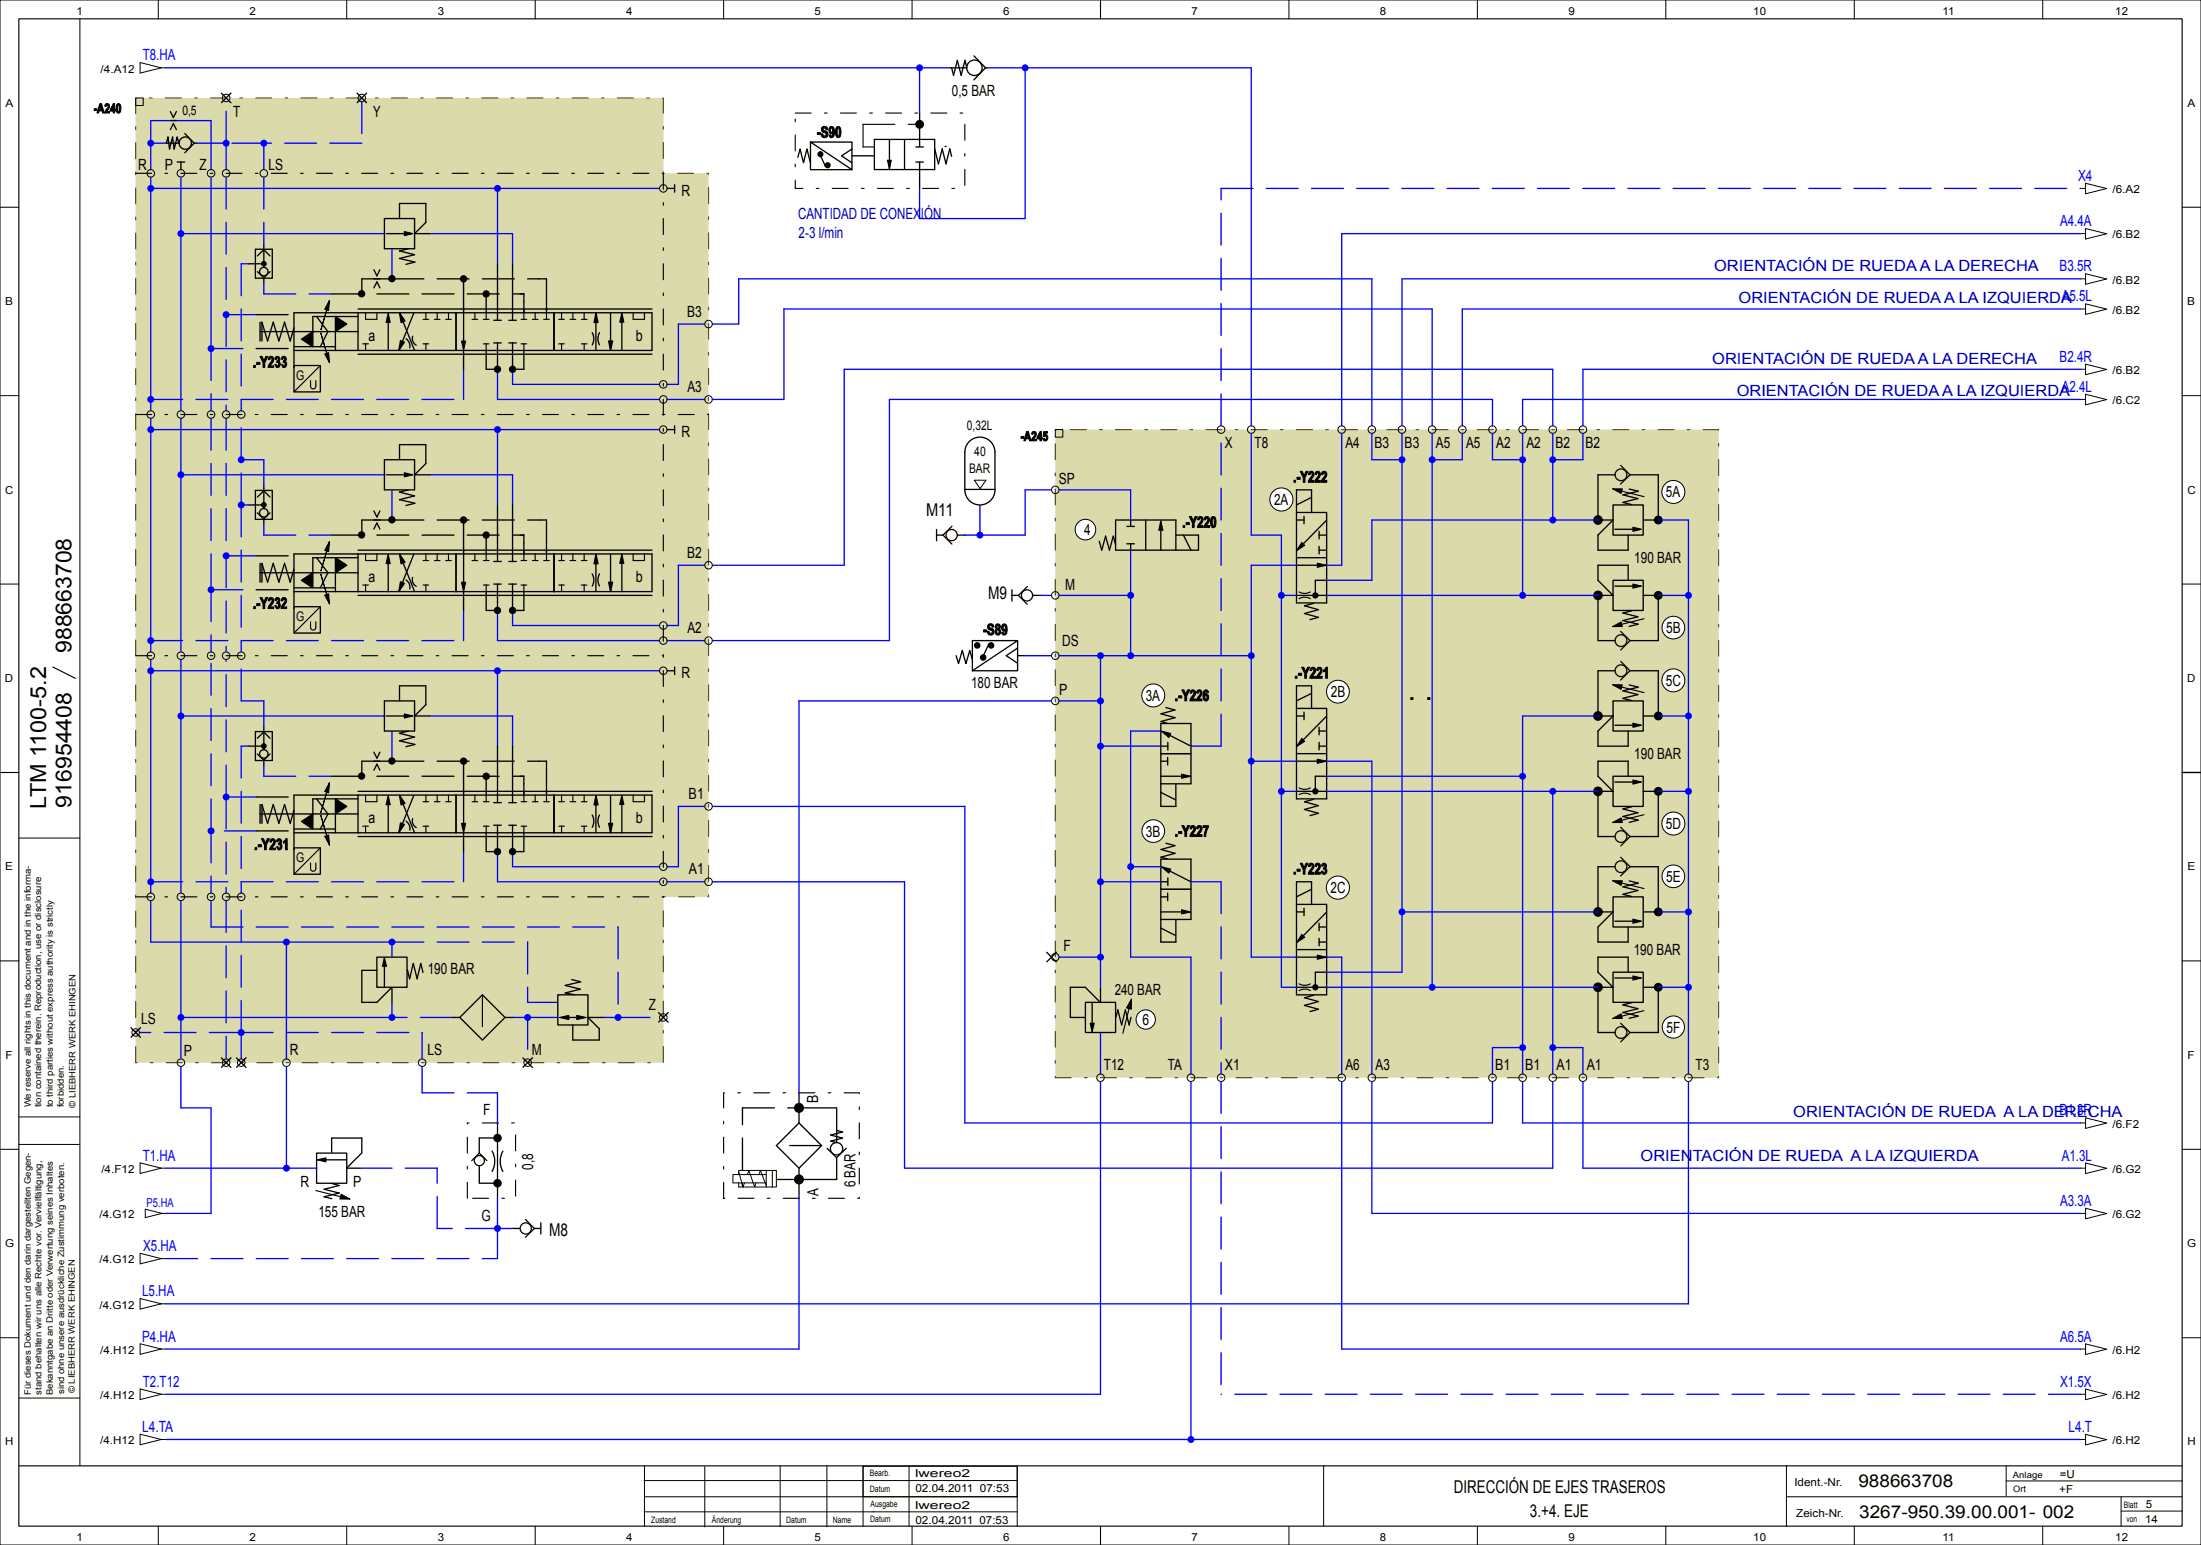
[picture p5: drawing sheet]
<svg xmlns="http://www.w3.org/2000/svg" width="584mm" height="410mm" viewBox="0 0 584 410" stroke-linecap="round" stroke-linejoin="round" font-family="sans-serif">
<path d="M292 0v5M5 5h574v400h-574zM14 177l6 3M0 205h5M579 205h5M5 389h574M292 405v5" fill="none" stroke="#000" stroke-width=".3"/>
<g fill="none" stroke="#000" stroke-width=".27">
<path d="M0 0h584v410h-584zM42 0v5M92 0v5M142 0v5M192 0v5M242 0v5M342 0v5M392 0v5M442 0v5M492 0v5M542 0v5M21.2 5v384"/>
<path d="M0 55h5M579 55h5M0 105h5M579 105h5M0 155h5M579 155h5M5 222.4h16.2M0 255h5M579 255h5M5 296.4h16.2M0 305h5M5 303.7h16.2"/>
<path d="M579 305h5M0 355h5M579 355h5M5 371h16.2M170.9 392.9h99M171 397.2h98.9M171 389v16M187 389.2v16M207 389v16.1M219.4 389v16.2M229 389.1h40.9v8.1h-40.9zM229 389v16"/>
<path d="M241.2 389v16M269.9 389.2v15.8M351.2 388.9v16M474 397.2h104.9M474 389v16M532.3 389v8M532.3 393h46.7M562.8 397.2v7.8M42 405v5M92 405v5M142 405v5M170.9 401.2h99"/>
<path d="M192 405v5M242 405v5M342 405v5M392 405v5M442 405v5M492 405v5M542 405v5M562.8 401h16.2"/>
</g>
<g fill="#dadaaa" stroke="#6d4800" stroke-width=".3" stroke-dasharray="4.2 3.5 .7 3.5">
<path d="M280 114h176v172h-176z" fill-rule="evenodd"/>
<path d="M36 26h140v20h12v192h-12v44h-140z" fill-rule="evenodd"/>
</g>
<path d="M36 46h140M176 46v192M36 110h152M36 174h140M36 238h140" fill="none" stroke="#000" stroke-width=".3" stroke-dasharray="4.2 3.5 .7 3.5"/>
<g fill="#fff" stroke="#000" stroke-width=".27">
<circle cx="355" cy="235.5" r="3.1"/>
<circle cx="444" cy="272.5" r="2.94"/>
<circle cx="444" cy="232.5" r="3"/>
<circle cx="288" cy="140.5" r="2.73"/>
<circle cx="306" cy="184.5" r="3"/>
<circle cx="340" cy="132.5" r="3.1"/>
<circle cx="444" cy="130.5" r="3"/>
<circle cx="444" cy="166.5" r="3"/>
<circle cx="444" cy="180.5" r="3"/>
<circle cx="444" cy="218.5" r="3"/>
<circle cx="355" cy="183.5" r="3"/>
<circle cx="306" cy="220.5" r="3"/>
<circle cx="304" cy="270.5" r="2.56"/>
</g>
<g fill="#00f">
<circle cx="132" cy="326" r=".93"/>
<circle cx="448" cy="190" r=".93"/>
<circle cx="448" cy="158" r=".93"/>
<circle cx="448" cy="210" r=".93"/>
<circle cx="448" cy="262" r=".93"/>
<circle cx="448" cy="242" r=".93"/>
<circle cx="404" cy="122" r=".93"/>
<circle cx="404" cy="158" r=".93"/>
<circle cx="412" cy="122" r=".93"/>
<circle cx="412" cy="138" r=".93"/>
<circle cx="404" cy="278" r=".93"/>
<circle cx="404" cy="206" r=".93"/>
<circle cx="380" cy="122" r=".93"/>
<circle cx="380" cy="262" r=".93"/>
<circle cx="372" cy="242" r=".93"/>
<circle cx="372" cy="122" r=".93"/>
<circle cx="412" cy="278" r=".93"/>
<circle cx="412" cy="210" r=".93"/>
<circle cx="292" cy="254" r=".93"/>
<circle cx="292" cy="186" r=".93"/>
<circle cx="292" cy="174" r=".93"/>
<circle cx="340" cy="210" r=".93"/>
<circle cx="300" cy="158" r=".93"/>
<circle cx="300" cy="230" r=".93"/>
<circle cx="292" cy="234" r=".93"/>
<circle cx="332" cy="202" r=".93"/>
<circle cx="260" cy="142" r=".93"/>
<circle cx="316" cy="382" r=".93"/>
<circle cx="244" cy="18" r=".93"/>
<circle cx="272" cy="18" r=".93"/>
<circle cx="292" cy="198" r=".93"/>
<circle cx="332" cy="174" r=".93"/>
<circle cx="300" cy="174" r=".93"/>
<circle cx="340" cy="158" r=".93"/>
<circle cx="48" cy="62" r=".93"/>
<circle cx="56" cy="92.5" r=".93"/>
<circle cx="60" cy="83.5" r=".93"/>
<circle cx="56" cy="220.5" r=".93"/>
<circle cx="56" cy="156.5" r=".93"/>
<circle cx="60" cy="211.5" r=".93"/>
<circle cx="60" cy="147.5" r=".93"/>
<circle cx="40" cy="234" r=".93"/>
<circle cx="40" cy="178" r=".93"/>
<circle cx="132" cy="178" r=".93"/>
<circle cx="40" cy="106" r=".93"/>
<circle cx="132" cy="50" r=".93"/>
<circle cx="40" cy="50" r=".93"/>
<circle cx="64" cy="274" r=".93"/>
<circle cx="48" cy="270" r=".93"/>
<circle cx="104" cy="270" r=".93"/>
<circle cx="76" cy="250" r=".93"/>
<circle cx="104" cy="250" r=".93"/>
<circle cx="48" cy="190" r=".93"/>
<circle cx="48" cy="126" r=".93"/>
<circle cx="164" cy="270" r=".93"/>
<circle cx="70" cy="38" r=".93"/>
<circle cx="60" cy="38" r=".93"/>
<circle cx="40" cy="38" r=".93"/>
<circle cx="140" cy="270" r=".93"/>
<circle cx="132" cy="114" r=".93"/>
<circle cx="40" cy="114" r=".93"/>
<circle cx="40" cy="170" r=".93"/>
<circle cx="64" cy="134" r=".93"/>
<circle cx="64" cy="122" r=".93"/>
<circle cx="76" cy="310" r=".93"/>
</g>
<g fill="none" stroke="#000" stroke-width=".27">
<path d="M37.2 16.6l5.6 1.4-5.6 1.4zM42.6 18h1.4M36 26h2v2h-2zM552 50h1.4M553.4 48.6l5.6 1.4-5.6 1.4zM552 62h1.4M552 74h1.4M553.4 60.6l5.6 1.4-5.6 1.4zM553.4 72.6l5.6 1.4-5.6 1.4zM552 82h1.4M552 98h1.4M553.4 80.6l5.6 1.4-5.6 1.4z"/>
<path d="M553.4 96.6l5.6 1.4-5.6 1.4zM280 114h2v2h-2zM552 106h1.4M553.4 104.6l5.6 1.4-5.6 1.4zM258.5 127.4h3.1l-1.5 2.3zM552 298h1.4M553.4 296.6l5.6 1.4-5.6 1.4zM37.2 308.6l5.6 1.4-5.6 1.4zM42.6 310h1.4M196 311.7v-1.1h10v4.4h-10v-1.1M196 311l1.2 4-.4-1.1M197.5 313.9l-.3 1.1"/>
<path d="M198.3 311.7l.4-1.1 1.5 4.4 .4-1.1M201.4 311.7l.4-1.1 1.5 4M203.3 311.7h-8.8v2.2h8.8M203.3 310.6v4.4M204.9 310.6v4.4M552 310h1.4M553.4 308.6l5.6 1.4-5.6 1.4zM37.2 332.6l5.6 1.4-5.6 1.4zM38.5 320.9l4.5 1.1-4.5 1.1zM42.6 334h1.4M42.9 322h1.1M552 322h1.4"/>
<path d="M553.4 320.6l5.6 1.4-5.6 1.4zM37.2 344.6l5.6 1.4-5.6 1.4zM37.2 356.6l5.6 1.4-5.6 1.4zM42.6 358h1.4M42.6 346h1.4M552 358h1.4M553.4 356.6l5.6 1.4-5.6 1.4zM37.2 368.6l5.6 1.4-5.6 1.4zM42.6 370h1.4M552 370h1.4M553.4 368.6l5.6 1.4-5.6 1.4zM37.2 380.6l5.6 1.4-5.6 1.4z"/>
<path d="M42.6 382h1.4M552 382h1.4M553.4 380.6l5.6 1.4-5.6 1.4z"/>
<circle cx="60" cy="26" r="1"/>
<circle cx="96" cy="26" r="1"/>
<circle cx="40" cy="46" r="1"/>
<circle cx="48" cy="46" r="1"/>
<circle cx="56" cy="46" r="1"/>
<circle cx="60" cy="46" r="1"/>
<circle cx="70" cy="46" r="1"/>
<circle cx="176" cy="50" r="1"/>
<circle cx="188" cy="86" r="1"/>
<circle cx="40" cy="110" r="1"/>
<circle cx="48" cy="110" r="1"/>
<circle cx="56" cy="110" r="1"/>
<circle cx="60" cy="110" r="1"/>
<circle cx="64" cy="110" r="1"/>
<circle cx="176" cy="102" r="1"/>
<circle cx="176" cy="106" r="1"/>
<circle cx="176" cy="114" r="1"/>
<circle cx="188" cy="106" r="1"/>
<circle cx="324" cy="114" r="1"/>
<circle cx="332" cy="114" r="1"/>
<circle cx="356" cy="114" r="1"/>
<circle cx="364" cy="114" r="1"/>
<circle cx="372" cy="114" r="1"/>
<circle cx="380" cy="114" r="1"/>
<circle cx="388" cy="114" r="1"/>
<circle cx="396" cy="114" r="1"/>
<circle cx="404" cy="114" r="1"/>
<circle cx="412" cy="114" r="1"/>
<circle cx="420" cy="114" r="1"/>
<circle cx="280" cy="130" r="1"/>
<circle cx="188" cy="150" r="1"/>
<circle cx="280" cy="158" r="1"/>
<circle cx="40" cy="174" r="1"/>
<circle cx="48" cy="174" r="1"/>
<circle cx="56" cy="174" r="1"/>
<circle cx="60" cy="174" r="1"/>
<circle cx="64" cy="174" r="1"/>
<circle cx="176" cy="166" r="1"/>
<circle cx="176" cy="170" r="1"/>
<circle cx="176" cy="178" r="1"/>
<circle cx="188" cy="170" r="1"/>
<circle cx="280" cy="174" r="1"/>
<circle cx="280" cy="186" r="1"/>
<circle cx="188" cy="214" r="1"/>
<circle cx="40" cy="238" r="1"/>
<circle cx="48" cy="238" r="1"/>
<circle cx="56" cy="238" r="1"/>
<circle cx="60" cy="238" r="1"/>
<circle cx="64" cy="238" r="1"/>
<circle cx="176" cy="230" r="1"/>
<circle cx="176" cy="234" r="1"/>
<circle cx="188" cy="234" r="1"/>
<circle cx="280" cy="254" r="1"/>
<circle cx="36" cy="274" r="1"/>
<circle cx="176" cy="270" r="1"/>
<circle cx="48" cy="282" r="1"/>
<circle cx="60" cy="282" r="1"/>
<circle cx="64" cy="282" r="1"/>
<circle cx="76" cy="282" r="1"/>
<circle cx="112" cy="282" r="1"/>
<circle cx="140" cy="282" r="1"/>
<circle cx="292" cy="286" r="1"/>
<circle cx="316" cy="286" r="1"/>
<circle cx="324" cy="286" r="1"/>
<circle cx="356" cy="286" r="1"/>
<circle cx="364" cy="286" r="1"/>
<circle cx="396" cy="286" r="1"/>
<circle cx="404" cy="286" r="1"/>
<circle cx="412" cy="286" r="1"/>
<circle cx="420" cy="286" r="1"/>
<circle cx="448" cy="286" r="1"/>
</g>
<g fill="none" stroke="#000" stroke-width=".35">
<path d="M252 18h4.5l-.5-2-1 4-1-4-1 4-.5-2M258.4 14.8l3.1 3.2M261.5 18h.5M261.5 18l-3.1 3.2M44 38h3.5M44.2 38l.4-1.7 .4 3.3 .8-3.3 .4 3.3 .8-3.3 .4 1.7M45.2 34.4l.8-1.6 .8 1.6M45.2 29.6l.8 1.6 .8-1.6M45.2 32h1.6M49 35.4l2.5 2.6-2.5 2.5M51.5 38h.5M58.7 24.7l2.6 2.6"/>
<path d="M61.3 24.7l-2.5 2.5M94.7 24.7l2.6 2.6M97.3 24.7l-2.5 2.5M215.1 37.7v7.3h11v-7.3h-11l11 7.3M226.1 39.5l-2.8 1.9 2.8 1.8M232 37h16v8h-16zM236 37v8M240 37v8M243 39h2M244 30v9M248 39.5l1 4 1-4 1 4 1-4 .5 2M47 43h2"/>
<path d="M48 43v2M102 58h8v8h-8zM177 50h2M179 49v2M211.7 41.7l.6-2.2 .9 3.7 .9-3.7 .9 3.7M217.5 40.9l1.6 3.3M226 41.3h5.9M243 43h2M244 43v7M66 70h4.2M67.8 66.1h4.4v7.7h-4.4zM68.3 72.1l1.7 1.6"/>
<path d="M70 66.3l-1.7 1.6M70 66.3l1.6 1.6M70 65v1M70 74v1M70 66.2v4.7M71.6 72.1l-1.6 1.6M99.2 74h1.6M99.2 71.6l.8 1.6 .8-1.6M99.2 76.4l.8-1.6 .8 1.6M102.5 62h6.8M108.4 66l-2.4 .6 4 1-4 1 4.1 .9M110 62h4"/>
<path d="M110.1 69.6l-2.4 .5M132 70v15M136 70v15M138 78h1v2M143 74h2M69 85.5v5M69 88h26M78 97h7v7h-7zM78 93h95v-10h-95v14.5M78 87l-1 3.5-1.5-5-1.5 5-1.5-5-1.5 5-1.5-5v5M78 92h11M84 84l3 4-2 4"/>
<path d="M89 88v5M95 83v10M95 84h-12v4M95 82h78M95 94h78M103 85v8M106 83.1l4 9.9M107.7 89.9l.9 1.1 .1 1.3M109.5 89.2a1.96 1.96 0 0 0 .9 2.4M109.8 83.1l-3.9 9.8M121 83v10M123 82v8.7"/>
<path d="M123 93v5M131 85h2M131 91h2M132 91v7h-3v-5M135 85h2M135 91h2M136 91v7h3v-5M139 82v1M145 82v1M147 83v10M157.1 88.3l.5 1.6-.5 1.6M158.1 83.1v9.8"/>
<path d="M159.1 88.3l-.5 1.6 .5 1.6M162 83.1v9.9M165 85.3v7.7M177 114h2M179 113v2M257.2 117.2a4 4 0 0 1 4.3-.9 4 4 0 0 1 2.5 3.7v10a4 4 0 0 1-4 4 4 4 0 0 1-4-4v-10a4 4 0 0 1 1.2-2.8zM66 134h4.2M67.8 130.1h4.4v7.7h-4.4zM68.3 136.1l1.7 1.6 1.6-1.6M70 130.3l-1.7 1.6M70 130.3l1.6 1.6M70 129v1"/>
<path d="M70 138v1M70 130.2v4.7M99.2 138h1.6M99.2 135.6l.8 1.6 .8-1.6M102 122h8v8h-8zM102.5 126h6.8M108.4 130l-2.4 .6 4 1-4 1 4.1 .9M110 126h4M110.1 133.6l-2.4 .5M132 134v15M136 134v15M143 138h2"/>
<path d="M256 129.9h8M296 138v8h22v-4h-6M296.1 138h15.9v8M299 139.7h2M300 138v1.7M304 138v8M308 138.4v7.6M344 138h2M344 136h8v24h-8v-30h4v6M346 137v2M347.9 132.1l-3.9 1.9M352 138l-7.8 8"/>
<path d="M428 134h8v8h-8zM428.5 126h-4.5v12h4M430.6 133.3l2.4 .6M432.3 129.8l2.4 .6-4.1 .9 4 1-4 1M432.5 126h7.5v12h-4M69 152h26M69 149.5v5M78 157h95v-10h-95v14.5M78 151l-1 3.5-1.5-5-1.5 5-1.5-5-1.5 5-1.5-5v5M78 156h11M84 148l3 4-2 4M89 152v5"/>
<path d="M95 158h78M95 146h78M95 148h-12v4M95 147v10M99.2 140.4l.8-1.6 .8 1.6M103 149v8M106 147.1l4 9.9M107.7 153.9l.9 1.1 .1 1.3M109.5 153.2a1.96 1.96 0 0 0 .9 2.4M109.8 147.1l-3.9 9.8M121 147v10M123 146v8.7"/>
<path d="M123 157v5M131 149h2M131 155h2M132 155v7h-3v-5M135 149h2M135 155h2M136 155v7h3v-5M138 142h1v2M139 146v1M145 146v1M147 147v10M157.1 152.3l.5 1.6-.5 1.6"/>
<path d="M158.1 147.1v9.8M159.1 152.3l-.5 1.6 .5 1.6M162 147.1v9.9M165 149.3v7.7M248.5 140.5v3M248.6 142h1.7M254 142h2M268.5 156.5v3M268.5 158h1.8M274 158h2M291.7 143.6l.6 2.4 1.1-3.7 1 3.7 1-3.7 .6 2.2M299 144.3h2"/>
<path d="M300 144.3v1.7M314 142l2 4M344 158h8M344 148h8M344 150h7.8M350 142h2M350 146h2M350 141v2M350 145v2M352 154h-3v4M428 154h8v8h-8zM428 158h-4v12h4.5"/>
<path d="M428.5 155.5h6.8M428.5 140.5h6.8M436 158h4v12h-7.5M78 161h7v7h-7zM177 178h2M179 177v2M253.7 174l.6 2.1 1-3.5 1 3.5 1-3.5 .7 2.3M262.4 170.9l-1.7 3.6M270 170l-12 8h12v-8h-12v8M270 174h2M270 172l-3 2 3 2M346.1 160.8l3.7 1-3.7 1 3.7 1-2.2 .6"/>
<path d="M348.5 160.1l-2.3 .7M428.5 178h-4.5v12h4M430.6 162.7l4 1-4 1 4.1 .9-2.4 .6M432.5 178h7.5v12h-4M433 162.1l-2.4 .6M66 198h4.2M67.8 194.1h4.4v7.7h-4.4zM68.3 195.9l1.7-1.6 1.6 1.6M70 193v1M70 194.2v4.7M99.2 199.6l.8 1.6 .8-1.6M102 186h8v8h-8z"/>
<path d="M102.5 190h6.8M106 194.6l4 1-4 1 4.1 .9-2.4 .6M108.4 194l-2.4 .6M110 190h4M132 198v15M136 198v15M308 200h8M308.2 198h1.7M308.3 194.1l7.7 3.9M309.4 187.8l2.3 .6M309.9 197v2M311.8 188.4l-3.8 1 3.8 1-3.8 1.1 1.7 .4"/>
<path d="M344 200h8M344 190h2M344 188h8v24h-8v-30h4v6M346 189v2M347.9 184.1l-3.9 1.9M350 198h2M350 193v2M350 197v2M350 194h2M352 190l-7.8 8M428 186h8v8h-8zM428.5 192.5h6.8"/>
<path d="M430.6 185.3l2.4 .6M432.3 181.8l2.4 .6-4.1 .9 4 1-4 1M68.3 200.1l1.7 1.6 1.6-1.6M69 213.5v5M69 216h26M70 202v1M78 215l-1 3.5-1.5-5-1.5 5-1.5-5-1.5 5-1.5-5v5M78 220h11M84 212l3 4-2 4M89 216v5M95 210h78M95 212h-12v4"/>
<path d="M95 211v10M99.2 202h1.6M99.2 204.4l.8-1.6 .8 1.6M103 213v8M106 211.1l4 9.9M107.7 217.9l.9 1.1 .1 1.3M109.5 217.2a1.96 1.96 0 0 0 .9 2.4M109.8 211.1l-3.9 9.8M121 211v10M123 210v8.7M131 213h2M131 219h2"/>
<path d="M132 219v7h-3v-5M135 213h2M135 219h2M136 219v7h3v-5M138 206h1v2M139 210v1M143 202h2M145 210v1M147 211v10M157.1 216.3l.5 1.6-.5 1.6M158.1 211.1v9.8M159.1 216.3l-.5 1.6 .5 1.6"/>
<path d="M162 211.1v9.9M165 213.3v7.7M308 208h8v-16h-8v22h4v-6M308 206h7.8M308 210.3l3.9 1.9M308.1 202h1.7M309.8 201v2M344 202h7.8M344 210h8M346.1 212.8l3.7 1-3.7 1 3.7 1-2.2 .6M348.5 212.1l-2.3 .7M352 206h-3v4"/>
<path d="M428 206h8v8h-8zM428 210h-4v12h4.5M428.5 207.5h6.8M430.6 214.7l4 1-4 1 4.1 .9-2.4 .6M433 214.1l-2.4 .6M436 210h4v12h-7.5M78 225h7v7h-7zM78 221h95v-10h-95v14.5M95 222h78M123 221v5M308 236h8M308.1 238h1.7"/>
<path d="M308.2 234h1.7M308.3 230.1l7.7 3.9M309.4 223.8l2.3 .6M309.8 237v2M309.9 233v2M311.8 224.4l-3.8 1 3.8 1-3.8 1.1 1.7 .4M344 240h8v24h-8v-30h4v6M347.9 236.1l-3.9 1.9M428 238h8v8h-8zM428.5 230h-4.5v12h4M430.6 237.3l2.4 .6M432.3 233.8l2.4 .6-4.1 .9 4 1-4 1"/>
<path d="M432.5 230h7.5v12h-4M100 254h8v8h-8zM102 254.3v7.6M108.1 257.4l.6 2.3M109.6 255.7l-.9 4M109.7 255.8l1 4 .9-4.1 .6 2.4M151.7 259.9l2.4 .6-4.1 1 4 1-4 1 2.5 .5M277.7 252.7l2.6 2.6M280.3 252.7l-2.5 2.5M308 244h8v-16h-8v22h4v-6M308 242h7.8M308 246.3l3.9 1.9"/>
<path d="M344 242h2M344 252h8M344 254h7.8M346 241v2M350 250h2M350 245v2M350 249v2M350 246h2M352 242l-7.8 8M352 258h-3v4M428 258h8v8h-8zM428.5 259.5h6.8"/>
<path d="M428.5 244.5h6.8M34.7 272.7l2.6 2.6M37.3 272.7l-2.5 2.5M104 262.1v3.9M120 270h2M128 264l6 6-6 6-6-6zM134 270h2M148 264h8v8h-8zM149 270h5.7M156 270h4M174.7 268.7l2.6 2.6M177.3 268.7l-2.5 2.5"/>
<path d="M288 266h8v8h-8zM289.8 266.1v7.6M292 262.1v3.9M300.1 269.9l-.5 2.1-1-4-1 4-1-4-.5 2M344 262h8M348.5 264.1l-2.4 .7 3.7 1-3.7 1 3.7 1-2.2 .6M428 262h-4v12h4.5M430.6 266.7l4 1-4 1 4.1 .9-2.4 .6M433 266.1l-2.4 .6M436 262h4v12h-7.5M58.7 280.7l2.6 2.6M61.3 280.7l-2.5 2.5"/>
<path d="M62.7 280.7l2.6 2.6M65.3 280.7l-2.5 2.5M132 298v20M138.7 280.7l2.6 2.6M141.3 280.7l-2.5 2.5M212 290v8M212 294h10M222 300l1.6 .4-3.2 .8 3.2 .8M222 294.1v8.9M84 306h8v8h-8zM84.3 307.8h7.6M88 314l2 .6-4 1 4 1-4 1 2.1 .5"/>
<path d="M92 310h3.9M127.2 302v4.1M127.2 309.3v4.6M127.2 314h4.8M127.2 302h4.8M130.6 305.5a5.4 5.4 0 0 1 0 5.4M133.4 305.5a5.4 5.4 0 0 0 0 5.4M206 304l6-6 6 6-6 6zM212 310v8M222 307.3v5.7h-16M223.6 302l-3.2 .8 1.6 .4M224.5 304.7l-2.5 2.5-2.6-2.5"/>
<path d="M136 326h2M141.7 326h1.7M143.5 324.5v3"/>
<circle cx="258.5" cy="18" r="2.05"/>
<circle cx="49.2" cy="38" r="1.64"/>
<circle cx="70" cy="72.1" r="1.12"/>
<circle cx="70" cy="136.1" r="1.12"/>
<circle cx="70" cy="200.1" r="1.12"/>
<circle cx="222" cy="304.8" r="1.64"/>
</g>
<g fill="none" stroke="#240000" stroke-width=".35">
<path d="M252.6 139.6l-2.4 2.4 2.4 2.4M430 123.5l2.5 2.5-2.5 2.5M272.6 155.6l-2.4 2.4 2.4 2.4M430 167.5l2.5 2.5-2.5 2.5M430 175.5l2.5 2.5-2.5 2.5M430 219.5l2.5 2.5-2.5 2.5M430 227.5l2.5 2.5-2.5 2.5M430 271.5l2.5 2.5-2.5 2.5M125.2 308l2-2 2 2M139.4 323.6l2.4 2.4-2.4 2.3"/>
<circle cx="430.1" cy="126" r="1.56"/>
<circle cx="252.5" cy="142" r="1.49"/>
<circle cx="272.5" cy="158" r="1.49"/>
<circle cx="430.1" cy="170" r="1.56"/>
<circle cx="430.1" cy="178" r="1.56"/>
<circle cx="430.1" cy="230" r="1.56"/>
<circle cx="430.1" cy="222" r="1.56"/>
<circle cx="430.1" cy="274" r="1.56"/>
<circle cx="127.2" cy="308" r="1.34"/>
<circle cx="139.5" cy="326" r="1.49"/>
</g>
<g fill="#000" stroke="#000" stroke-width=".27">
<path d="M235.5 42.5h1l-.5 2.5zM103 83l.5 2.6h-1.1zM122.4 90.5h1.2l-.6 2.5zM165 83l.5 2.5h-1.1zM427.9 129.7h2.6l-.4 1.2zM103 147l.5 2.6h-1.1zM122.4 154.5h1.2l-.6 2.5zM165 147l.5 2.5h-1.1zM308 138.2l.6 2.5h-1.2zM345.4 143.9l.8 .8-2.2 1.4zM349.5 149.5l2.5 .5-2.5 .6zM427.9 166.3l2.2-1.3 .4 1.3z"/>
<path d="M308.1 194l2.6 .6-.6 1.1zM345.4 195.9l.8 .8-2.2 1.4zM427.9 181.7h2.6l-.4 1.2zM103 211l.5 2.6h-1.1zM122.4 218.5h1.2l-.6 2.5zM165 211l.5 2.5h-1.1zM313.5 205.4l2.5 .6-2.5 .5zM349.5 201.5l2.5 .5-2.5 .6zM427.9 218.3l2.2-1.3 .4 1.3zM308.1 230l2.6 .6-.6 1.1zM427.9 233.7h2.6l-.4 1.2zM313.5 241.4l2.5 .6-2.5 .5z"/>
<path d="M345.4 247.9l.8 .8-2.2 1.4zM349.5 253.5l2.5 .5-2.5 .6zM148.4 270l2.5-.6v1.2zM153 269.5l2.6 .5-2.6 .6zM300.2 265.1v2.7l-1.3-.3zM427.9 270.3l2.2-1.3 .4 1.3zM90.5 316.9l2.4 1.3h-2.7z"/>
<path d="M85.1 88.4l2.3 7.9-1.3-2.4 1.1-.3 .2 2.7z" fill-rule="evenodd"/>
<path d="M87.4 79.7l-.2 2.7-1.1-.4 1.3-2.3-2.3 7.9z" fill-rule="evenodd"/>
<path d="M85.1 152.4l2.3 7.9-1.3-2.4 1.1-.3 .2 2.7z" fill-rule="evenodd"/>
<path d="M87.4 143.7l-.2 2.7-1.1-.4 1.3-2.3-2.3 7.9z" fill-rule="evenodd"/>
<path d="M85.1 216.4l2.3 7.9-1.3-2.4 1.1-.3 .2 2.7z" fill-rule="evenodd"/>
<path d="M87.4 207.7l-.2 2.7-1.1-.4 1.3-2.3-2.3 7.9z" fill-rule="evenodd"/>
<circle cx="70" cy="70" r=".63"/>
<circle cx="70" cy="134" r=".63"/>
<circle cx="424" cy="138" r="1.15"/>
<circle cx="424" cy="158" r="1.15"/>
<circle cx="70" cy="198" r=".63"/>
<circle cx="424" cy="190" r="1.15"/>
<circle cx="424" cy="210" r="1.15"/>
<circle cx="424" cy="242" r="1.15"/>
<circle cx="424" cy="262" r="1.15"/>
<circle cx="132" cy="314" r=".99"/>
<circle cx="132" cy="302" r=".99"/>
</g>
<path d="M211 30h45v20h-45zM124 298h12.8v20h-12.8zM192 290h36v28h-36z" fill="none" stroke="#000" stroke-width=".3" stroke-dasharray="4.2 3.5 .7 3.5"/>
<path d="M107.3 61.5l2.2 .5-2.2 .5zM107.3 125.5l2.2 .5-2.2 .5zM433.3 139.9l2.2 .6-2.2 .5zM433.3 155l2.2 .5-2.2 .6zM107.3 189.5l2.2 .5-2.2 .5zM433.3 191.9l2.2 .6-2.2 .5zM433.3 207l2.2 .5-2.2 .6zM102 254.2l.5 2.2h-1zM433.3 243.9l2.2 .6-2.2 .5zM289.3 271.5h1l-.5 2.3zM433.3 259l2.2 .5-2.2 .6zM84.2 307.8l2.3-.5v1z" fill="#000" stroke="#000" stroke-width=".3"/>
<g fill="none" stroke="#000" stroke-width=".35" stroke-dasharray="8.5 3.5">
<path d="M106 54h7M106 58v-4M113 54v5M88 78h51M96 74h8M96 74v4M104 74h39M110 62l3-3M123 74v9M129 78v5M139 80v3M145 74v9"/>
<path d="M68 92.5h10M68 83.5h10M106 118h7M113 118v5M96 138h8M96 138v4M104 138h39M106 122v-4M110 126l3-3M123 138v9M145 138v9M428 138l-4 4"/>
<path d="M68 156.5h10M68 147.5h10M88 142h51M129 142v5M139 144v3M424 150h8M424 150v4M424 146h8M424 146v-4M428 158l-4-4M432 154v-4M432 142v4"/>
<path d="M106 182h7M106 186v-4M110 190l3-3M113 182v5M424 198h8M424 198v-4M428 190l-4 4M432 194v4M68 211.5h10M88 206h51M96 202h8M96 202v4"/>
<path d="M104 202h39M123 202v9M129 206v5M139 208v3M145 202v9M424 202h8M424 202v4M428 210l-4-4M432 206v-4M68 220.5h10M100 257.5h-4M424 254h8"/>
<path d="M424 254v4M424 250h8M424 250v-4M428 242l-4 4M432 258v-4M432 246v4M96 266v-8.5M96 266h4M103.9 262l-3.9 4M152 272v4M152 276h7M156 270l3 3"/>
<path d="M159 276v-3M284 262v8M284 262h4M287.8 270h-3.8M292 266l-4-4M428 262l-4-4M197 294h15M88 305.8v-3.8M92 309.9l4-3.9M96 302h-8M96 302v4M197 310.5v-16.5"/>
<path d="M218 304h-12"/>
</g>
<g fill="none" stroke="#000" stroke-width=".3">
<path d="M85 97l-7 7M96.2 91.2h1.5M97 83v1.7h3v-1.7M97 91.2v1.8M112.3 84.7h1.4M112.3 91.2h1.4M113 83v1.7M113 91.2v1.8M115.2 84.7h1.6M116 83v1.7M118.3 84.7h1.4M119 83v1.7"/>
<path d="M125.3 84.7h1.4M126 83v1.7M128.2 84.7h1.6M128.2 91.2h1.6M129 83v1.7M129 91.2v1.8M138.3 84.7h1.4M138.3 91.2h1.4M139 83v1.7M139 91.2v1.8M141.3 84.7h1.5M142 83v1.7"/>
<path d="M144.2 84.7h1.5M145 83v1.7M148.2 84.7h1.6M148.2 91.2h1.6M149 83v1.7M149 91.2v1.8M151.3 84.7h1.4M152 83v1.7M154.3 84.7h1.5M154.3 91.2h1.5M155 83v1.7M155 91.2v1.8"/>
<path d="M168 83v1.7h3v-1.7M82.4 101v1.4a.71 .71 0 0 0 .7 .8 .71 .71 0 0 0 .7-.8v-1.4M428.5 129.9l7.7 1.9M96.2 155.2h1.5M97 147v1.7h3v-1.7M97 155.2v1.8M112.3 148.7h1.4M112.3 155.2h1.4M113 147v1.7M113 155.2v1.8M115.2 148.7h1.6M116 147v1.7"/>
<path d="M118.3 148.7h1.4M119 147v1.7M125.3 148.7h1.4M126 147v1.7M128.2 148.7h1.6M128.2 155.2h1.6M129 147v1.7M129 155.2v1.8M138.3 148.7h1.4M138.3 155.2h1.4M139 147v1.7M139 155.2v1.8"/>
<path d="M141.3 148.7h1.5M142 147v1.7M144.2 148.7h1.5M145 147v1.7M148.2 148.7h1.6M148.2 155.2h1.6M149 147v1.7M149 155.2v1.8M151.3 148.7h1.4M152 147v1.7M154.3 148.7h1.5M154.3 155.2h1.5"/>
<path d="M155 147v1.7M155 155.2v1.8M168 147v1.7h3v-1.7M344.7 157.1l1.5 .4 1.5-.4M344.7 158.9l1.5-.4 1.5 .4M82.4 165v1.4a.71 .71 0 0 0 .7 .8 .71 .71 0 0 0 .7-.8v-1.4M85 161l-7 7M436.2 164.2l-7.7 1.9M428.5 181.9l7.7 1.9M96.2 219.2h1.5M97 211v1.7h3v-1.7M97 219.2v1.8"/>
<path d="M112.3 212.7h1.4M112.3 219.2h1.4M113 211v1.7M113 219.2v1.8M115.2 212.7h1.6M116 211v1.7M118.3 212.7h1.4M119 211v1.7M125.3 212.7h1.4M126 211v1.7M128.2 212.7h1.6M128.2 219.2h1.6"/>
<path d="M129 211v1.7M129 219.2v1.8M138.3 212.7h1.4M138.3 219.2h1.4M139 211v1.7M139 219.2v1.8M141.3 212.7h1.5M142 211v1.7M144.2 212.7h1.5M145 211v1.7M148.2 212.7h1.6M148.2 219.2h1.6"/>
<path d="M149 211v1.7M149 219.2v1.8M151.3 212.7h1.4M152 211v1.7M154.3 212.7h1.5M154.3 219.2h1.5M155 211v1.7M155 219.2v1.8M168 211v1.7h3v-1.7M344.7 209.1l1.5 .4 1.5-.4M344.7 210.9l1.5-.4 1.5 .4M436.2 216.2l-7.7 1.9"/>
<path d="M82.4 229v1.4a.71 .71 0 0 0 .7 .8 .71 .71 0 0 0 .7-.8v-1.4M85 225l-7 7M428.5 233.9l7.7 1.9M300.1 265.6l-2.2 8.6M344.7 261.1l1.5 .4 1.5-.4M344.7 262.9l1.5-.4 1.5 .4M436.2 268.2l-7.7 1.9M83.8 315.9l8.6 2.2"/>
</g>
<g fill="#000">
<circle cx="250.8" cy="38.9" r=".17"/>
<circle cx="83" cy="88" r=".17"/>
<circle cx="88.9" cy="84" r=".17"/>
<circle cx="83" cy="152" r=".17"/>
<circle cx="88.9" cy="148" r=".17"/>
<circle cx="83" cy="216" r=".17"/>
<circle cx="88.9" cy="212" r=".17"/>
</g>
<path d="M229 33h15M229 33v6M229 39h3M128 264v12" fill="none" stroke="#000" stroke-width=".3" stroke-dasharray="8.5 3.5"/>
<g fill="#000" stroke="#000" stroke-width=".35">
<path d="M80 90l3-2v4zM89 84l3 2-3 2zM158.1 83.1l.6 2.5h-1.1zM161.5 90.5h1l-.5 2.5zM80 154l3-2v4zM89 148l3 2-3 2zM158.1 147.1l.6 2.5h-1.1zM161.5 154.5h1l-.5 2.5zM80 218l3-2v4zM89 212l3 2-3 2zM158.1 211.1l.6 2.5h-1.1zM161.5 218.5h1l-.5 2.5z"/>
<path d="M106.3 90.4l1 .4-1.5 2.1z" fill-rule="evenodd"/>
<path d="M106 83l1.5 2.2-1.1 .4z" fill-rule="evenodd"/>
<path d="M106.3 154.4l1 .4-1.5 2.1z" fill-rule="evenodd"/>
<path d="M106 147l1.5 2.2-1.1 .4z" fill-rule="evenodd"/>
<path d="M106 211l1.5 2.2-1.1 .4z" fill-rule="evenodd"/>
<path d="M106.3 218.4l1 .4-1.5 2.1z" fill-rule="evenodd"/>
<circle cx="244" cy="33" r="1"/>
<circle cx="217.7" cy="40.9" r=".64"/>
<circle cx="219.6" cy="43.9" r=".64"/>
<circle cx="95.9" cy="77.9" r=".8"/>
<circle cx="104" cy="73.9" r=".8"/>
<circle cx="123" cy="74" r=".8"/>
<circle cx="129" cy="78" r=".8"/>
<circle cx="132" cy="98" r=".8"/>
<circle cx="136" cy="98" r=".8"/>
<circle cx="104" cy="137.9" r=".8"/>
<circle cx="123" cy="138" r=".8"/>
<circle cx="440" cy="138" r="1"/>
<circle cx="95.9" cy="141.9" r=".8"/>
<circle cx="129" cy="142" r=".8"/>
<circle cx="349" cy="158" r=".66"/>
<circle cx="440" cy="158" r="1"/>
<circle cx="132" cy="162" r=".8"/>
<circle cx="136" cy="162" r=".8"/>
<circle cx="259.3" cy="171.3" r=".7"/>
<circle cx="260.9" cy="174.5" r=".7"/>
<circle cx="263" cy="171.3" r=".7"/>
<circle cx="440" cy="190" r="1"/>
<circle cx="95.9" cy="205.9" r=".8"/>
<circle cx="104" cy="201.9" r=".8"/>
<circle cx="123" cy="202" r=".8"/>
<circle cx="129" cy="206" r=".8"/>
<circle cx="349" cy="210" r=".66"/>
<circle cx="440" cy="210" r="1"/>
<circle cx="132" cy="226" r=".8"/>
<circle cx="136" cy="226" r=".8"/>
<circle cx="440" cy="242" r="1"/>
<circle cx="349" cy="262" r=".66"/>
<circle cx="440" cy="262" r="1"/>
<circle cx="212" cy="294" r="1.15"/>
<circle cx="212" cy="313" r="1.15"/>
</g>
<g fill="none" stroke="#00f" stroke-width=".35">
<path d="M44 18h208M244 18v12M262 18h70v95M272 18v40h-28v-8M40 38h4M40 45v-13h16v13M40 47v62M40 50h135M48 47v62M56 47v45.5M132 50v20M48 62h54"/>
<path d="M114 62h22v8M552 62h-196v51M552 74h-180v39M132 98v8h43M136 98v4h39M187 86h-7v16h-3M189 86h7v-12h168v39M552 98h-132v15M552 82h-164v31M40 111v62M40 114h135M48 111v62"/>
<path d="M132 114v20M177 106h10M189 106h19v-24h172v31M332 115v27h8v120h4M356 115v35h-4M364 115v7h8M372 115v143h-20M380 115v147M388 115v7h-8M396 115v7h8M396 113v-7h-160v64h-47M404 115v43"/>
<path d="M412 113v-15h-188v52h-35M412 115v23M420 115v7h-8M552 106h-148v7M48 126h54M114 126h22v8M260 134v8M279 130h-7v12h-16M281 130h19v8M424 138h-60v16h-12M440 138h8v147M187 150h-7v16h-3"/>
<path d="M276 158h3M281 158h19M300 146v28M340 158h4M344 150h-12v104h12M352 158h72M440 158h8M40 175v62M40 178h135M48 175v62M132 162v8h43M132 178v20"/>
<path d="M136 162v4h39M177 170h10M272 174h7M281 174h51M292 174v88M48 190h54M114 190h22v8M279 186h-67v104M281 186h11M292 198h16M308 194h-8v60h16v31M424 190h-20v95"/>
<path d="M440 190h8M187 214h-7v16h-3M189 214h67v84h140v-11M332 202h12M340 210h4M352 210h72M352 202h12v83M352 206h52M412 210v75M440 210h8M40 239v11h64v4M48 239v42"/>
<path d="M132 226v8h43M136 226v4h39M177 234h10M189 234h51v76h172v-23M292 234h16M300 230h8M76 250v31M281 254h11M352 254h4v31M372 242h52M440 242h8M104 266v4h-56"/>
<path d="M292 274v11M352 262h72M404 278h-8v7M412 278h8v7M440 262h8M48 283v11h8v28h-12M76 283v27M292 287v83h-248M316 287v95M356 287v71h196M364 287v35h188M404 287v11h148"/>
<path d="M420 287v23h132M448 287v59h-404M44 310h40M212 318v40h-168M132 326h4M44 382h508"/>
</g>
<g fill="none" stroke="#00f" stroke-width=".35" stroke-dasharray="8.5 3.5">
<path d="M60 38h-8M60 38v7M60 38v-11M70 38v7M70 38h-10M96 27v11M96 38h-26M60 47v36.5M70 47v18M324 50h228M64 70v39M66 70h-2"/>
<path d="M70 75v3M70 78h18M104 74v-8M56 92.5h12M56 92.5v16.5M60 83.5h8M60 83.5v25.5M40 106h83M56 111v45.5M60 111v36.5M123 106v-8M324 113v-63"/>
<path d="M64 134v39M64 134v-12M64 122h6M64 122v-11M66 134h-2M70 139v3M70 122v7M104 138v-8M56 156.5v16.5M56 156.5h12M60 147.5v25.5M60 147.5h8"/>
<path d="M70 142h18M40 170h83M123 170v-8M64 198v39M64 186v-11M66 198h-2M70 193v-7M70 186h-6M316 198h8M324 198v-83M60 211.5v-36.5M60 211.5v25.5"/>
<path d="M68 211.5h-8M70 203v3M70 206h18M104 202v-8M40 234h83M56 220.5v-45.5M56 220.5v16.5M56 239v7M60 239v42M68 220.5h-12M123 234v-8M316 234h8"/>
<path d="M324 234v51M56 246h108M104 250h36M140 250v16M164 246v24M64 274v-35M64 274h48M64 274h-27M112 274v7M120 270h-16M136 270h4M140 266h8"/>
<path d="M140 270v11M140 270h8M164 270h-4M164 270h11M64 281v-7M112 290h20M112 283v7M132 290v8M324 287v83M116 310h-20M44 334h88M116 326v-16"/>
<path d="M132 326v-8M132 334v-8M132 326h-16M552 370h-228"/>
</g>
<g font-size="5.9">
<text x="19" y="173.3" transform="rotate(-90 19 173.3)">988663708</text>
<text x="12.2" y="214.6" transform="rotate(-90 12.2 214.6)">LTM 1100-5.2</text>
<text x="19" y="214.3" transform="rotate(-90 19 214.3)">916954408</text>
</g>
<g font-size="4.7">
<text x="245.7" y="137">M11</text>
<text x="262.2" y="159">M9</text>
<text x="145.7" y="328">M8</text>
<text x="493.1" y="394.7">988663708</text>
<text x="385.7" y="396.2">DIRECCIÓN DE EJES TRASEROS</text>
<text x="405.9" y="402.6">3.+4. EJE</text>
<text x="493.3" y="402.8">3267-950.39.00.001- 002</text>
</g>
<g font-size="4.1" fill="#00f">
<text x="37.9" y="16">T8.HA</text>
<text x="551.4" y="48">X4</text>
<text x="546.6" y="60">A4.4A</text>
<text x="546.5" y="72">B3.5R</text>
<text x="547" y="80">A5.5L</text>
<text x="546.5" y="96">B2.4R</text>
<text x="547" y="104">A2.4L</text>
<text x="546.5" y="296">B1.3R</text>
<text x="37.9" y="308">T1.HA</text>
<text x="547" y="308">A1.3L</text>
<text x="546.6" y="320">A3.3A</text>
<text x="38" y="332">X5.HA</text>
<text x="37.7" y="344">L5.HA</text>
<text x="37.7" y="356">P4.HA</text>
<text x="546.6" y="356">A6.5A</text>
<text x="37.9" y="368">T2.T12</text>
<text x="546.6" y="368">X1.5X</text>
<text x="37.7" y="380">L4.TA</text>
<text x="548.9" y="380">L4.T</text>
</g>
<g font-size="4.1">
<text x="252.6" y="25.5">0,5 BAR</text>
<text x="61.9" y="31">T</text>
<text x="99" y="31">Y</text>
<text x="216.7" y="36.5">-S90</text>
<text x="36.7" y="45">R</text>
<text x="43.7" y="45">P</text>
<text x="52.9" y="45">Z</text>
<text x="71.2" y="45">LS</text>
<text x="180.8" y="52">R</text>
<text x="182.3" y="84">B3</text>
<text x="97.8" y="90.5">a</text>
<text x="168.7" y="90.5">b</text>
<text x="67.1" y="97.5">.-Y233</text>
<text x="182.4" y="104">A3</text>
<text x="180.8" y="116">R</text>
<text x="325" y="119">X</text>
<text x="332.9" y="119">T8</text>
<text x="357" y="119">A4</text>
<text x="364.7" y="119">B3</text>
<text x="372.7" y="119">B3</text>
<text x="381" y="119">A5</text>
<text x="389" y="119">A5</text>
<text x="397" y="119">A2</text>
<text x="405" y="119">A2</text>
<text x="412.7" y="119">B2</text>
<text x="420.7" y="119">B2</text>
<text x="281" y="128.5">SP</text>
<text x="343.1" y="128">.-Y222</text>
<text x="442" y="132">5A</text>
<text x="338.1" y="134">2A</text>
<text x="287.7" y="142">4</text>
<text x="313.7" y="140">.-Y220</text>
<text x="182.3" y="148">B2</text>
<text x="433.6" y="149.5">190 BAR</text>
<text x="97.8" y="154.5">a</text>
<text x="168.7" y="154.5">b</text>
<text x="67.1" y="161.5">.-Y232</text>
<text x="282.6" y="156.5">M</text>
<text x="182.4" y="168">A2</text>
<text x="442.1" y="168">5B</text>
<text x="260.8" y="168.5">-S89</text>
<text x="281.8" y="171.5">DS</text>
<text x="180.8" y="180">R</text>
<text x="343.5" y="180">.-Y221</text>
<text x="257.6" y="182.5">180 BAR</text>
<text x="281" y="184.5">P</text>
<text x="304" y="186">3A</text>
<text x="311.7" y="186">.-Y226</text>
<text x="353.1" y="185">2B</text>
<text x="374.9" y="185.9" transform="rotate(-90 374.9 185.9)">.</text>
<text x="379.4" y="185.9" transform="rotate(-90 379.4 185.9)">.</text>
<text x="442" y="182">5C</text>
<text x="433.6" y="201.5">190 BAR</text>
<text x="182.7" y="212">B1</text>
<text x="97.8" y="218.5">a</text>
<text x="168.7" y="218.5">b</text>
<text x="304.1" y="222">3B</text>
<text x="311.7" y="222">.-Y227</text>
<text x="442" y="220">5D</text>
<text x="67.5" y="225.5">.-Y231</text>
<text x="182.8" y="232">A1</text>
<text x="343.1" y="232">.-Y223</text>
<text x="442.1" y="234">5E</text>
<text x="353.1" y="237">2C</text>
<text x="282.2" y="252.5">F</text>
<text x="433.5" y="253.5">190 BAR</text>
<text x="113.5" y="258.5">190 BAR</text>
<text x="295.8" y="264">240 BAR</text>
<text x="172.2" y="268">Z</text>
<text x="37.4" y="271.8">LS</text>
<text x="303.2" y="272">6</text>
<text x="442.2" y="274">5F</text>
<text x="48.8" y="280.1">P</text>
<text x="76.9" y="280">R</text>
<text x="113.4" y="280">LS</text>
<text x="141.1" y="279.9">M</text>
<text x="292.9" y="284">T12</text>
<text x="309.9" y="284">TA</text>
<text x="325" y="284">X1</text>
<text x="357" y="284">A6</text>
<text x="365" y="284">A3</text>
<text x="396.7" y="284">B1</text>
<text x="404.7" y="284">B1</text>
<text x="413" y="284">A1</text>
<text x="421" y="284">A1</text>
<text x="449.9" y="284">T3</text>
<text x="217.1" y="292.6" transform="rotate(-90 217.1 292.6)">B</text>
<text x="128.2" y="296">F</text>
<text x="141.5" y="310.5" transform="rotate(-90 141.5 310.5)">0,8</text>
<text x="79.7" y="315">R</text>
<text x="93.7" y="315">P</text>
<text x="217.2" y="317.3" transform="rotate(-90 217.2 317.3)">A</text>
<text x="227" y="315.1" transform="rotate(-90 227 315.1)">6 BAR</text>
<text x="84.5" y="323">155 BAR</text>
<text x="127.8" y="324">G</text>
</g>
<g font-size="4.1" fill="#00a">
<text x="211.8" y="58">CANTIDAD DE CONEXIÓN</text>
<text x="211.9" y="63.2">2-3 l/min</text>
<text x="454.8" y="72">ORIENTACIÓN DE RUEDA A LA DERECHA</text>
<text x="461.3" y="80.5">ORIENTACIÓN DE RUEDA A LA IZQUIERDA</text>
<text x="454.3" y="96.5">ORIENTACIÓN DE RUEDA A LA DERECHA</text>
<text x="460.8" y="105">ORIENTACIÓN DE RUEDA A LA IZQUIERDA</text>
<text x="475.8" y="296.5">ORIENTACIÓN DE RUEDA A LA DERECHA</text>
<text x="435.3" y="308">ORIENTACIÓN DE RUEDA A LA IZQUIERDA</text>
</g>
<g font-size="3.5">
<text x="24.8" y="30">-A240</text>
<text x="48.4" y="30.5">0,5</text>
<text x="78.6" y="100.8">G</text>
<text x="256.6" y="114">0,32L</text>
<text x="270.8" y="117">-A245</text>
<text x="257.1" y="125.5">BAR</text>
<text x="258.5" y="121">40</text>
<text x="78.6" y="164.8">G</text>
<text x="78.6" y="228.8">G</text>
</g>
<text font-size="3.3" fill="#00f" x="38.9" y="320.4">P5.HA</text>
<g font-size="2.9">
<text x="20.3" y="4">1</text>
<text x="66.2" y="4">2</text>
<text x="116.2" y="4">3</text>
<text x="166.2" y="4">4</text>
<text x="216.2" y="4">5</text>
<text x="266.1" y="4">6</text>
<text x="316.1" y="4">7</text>
<text x="366.2" y="4">8</text>
<text x="416.2" y="4">9</text>
<text x="465.2" y="4">10</text>
<text x="515.4" y="4">11</text>
<text x="561.3" y="4">12</text>
<text x="26.7" y="19.2">/4.A12</text>
<text x="1.4" y="28.5">A</text>
<text x="580.5" y="28.5">A</text>
<text x="560.5" y="51.2">/6.A2</text>
<text x="560.5" y="63.2">/6.B2</text>
<text x="560.5" y="75.2">/6.B2</text>
<text x="1.4" y="81">B</text>
<text x="560.5" y="83.2">/6.B2</text>
<text x="580.3" y="81">B</text>
<text x="560.5" y="99.2">/6.B2</text>
<text x="560.5" y="107.2">/6.C2</text>
<text x="1.4" y="131">C</text>
<text x="580.4" y="131">C</text>
<text x="1.3" y="181">D</text>
<text x="580.3" y="181">D</text>
<text x="1.4" y="231">E</text>
<text x="580.4" y="231">E</text>
<text x="1.4" y="281">F</text>
<text x="580.5" y="281">F</text>
<text x="560.5" y="299.2">/6.F2</text>
<text x="26.9" y="311.2">/4.F12</text>
<text x="560.5" y="311.2">/6.G2</text>
<text x="26.4" y="323.2">/4.G12</text>
<text x="560.5" y="323.2">/6.G2</text>
<text x="1.4" y="331">G</text>
<text x="26.4" y="335.2">/4.G12</text>
<text x="580.3" y="331">G</text>
<text x="26.4" y="347.2">/4.G12</text>
<text x="26.6" y="359.2">/4.H12</text>
<text x="560.5" y="359.2">/6.H2</text>
<text x="26.6" y="371.2">/4.H12</text>
<text x="560.5" y="371.2">/6.H2</text>
<text x="1.4" y="383.5">H</text>
<text x="26.6" y="383.2">/4.H12</text>
<text x="560.5" y="383.2">/6.H2</text>
<text x="580.4" y="383.5">H</text>
<text x="242.8" y="392">lwereo2</text>
<text x="242.9" y="396">02.04.2011 07:53</text>
<text x="476.1" y="394.3">Ident.-Nr.</text>
<text x="546.5" y="392.3">=U</text>
<text x="242.8" y="400.5">lwereo2</text>
<text x="546.4" y="396.2">+F</text>
<text x="569.4" y="400.2">5</text>
<text x="242.9" y="404.5">02.04.2011</text>
<text x="259.9" y="404.5">07:53</text>
<text x="476.6" y="402.5">Zeich-Nr.</text>
<text x="569.2" y="404.1">14</text>
<text x="20.3" y="409">1</text>
<text x="66.2" y="409">2</text>
<text x="116.2" y="409">3</text>
<text x="166.2" y="409">4</text>
<text x="216.2" y="409">5</text>
<text x="266.1" y="409">6</text>
<text x="316.1" y="409">7</text>
<text x="366.2" y="409">8</text>
<text x="416.2" y="409">9</text>
<text x="465.2" y="409">10</text>
<text x="515.4" y="409">11</text>
<text x="561.3" y="409">12</text>
</g>
<g font-size="2.3">
<text x="8.2" y="293.9" transform="rotate(-90 8.2 293.9)">We reserve all rights in this document and in the informa-</text>
<text x="10.9" y="293.9" transform="rotate(-90 10.9 293.9)">tion contained therein. Reproduction, use or disclosure</text>
<text x="14" y="293.9" transform="rotate(-90 14 293.9)">to third parties without express authority is strictly</text>
<text x="16.9" y="293.9" transform="rotate(-90 16.9 293.9)">forbidden.</text>
<text x="20" y="294" transform="rotate(-90 20 294)">© LIEBHERR WERK EHINGEN</text>
<text x="8.2" y="370.2" transform="rotate(-90 8.2 370.2)">Für dieses Dokument und den darin dargestellten Gegen-</text>
<text x="11" y="370.1" transform="rotate(-90 11 370.1)">stand behalten wir uns alle Rechte vor. Vervielfältigung,</text>
<text x="14" y="370.2" transform="rotate(-90 14 370.2)">Bekanntgabe an Dritte oder Verwertung seines Inhaltes</text>
<text x="17" y="370" transform="rotate(-90 17 370)">sind ohne unsere ausdrückliche Zustimmung verboten.</text>
<text x="19.9" y="369.7" transform="rotate(-90 19.9 369.7)">© LIEBHERR WERK EHINGEN</text>
<text x="230.8" y="391.8">Bearb.</text>
<text x="230.8" y="395.9">Datum</text>
<text x="534.1" y="392.1">Anlage</text>
<text x="534.2" y="396">Ort</text>
<text x="231" y="400">Ausgabe</text>
<text x="563.5" y="400.1">Blatt</text>
<text x="172.8" y="404.2">Zustand</text>
<text x="188.9" y="404.2">Änderung</text>
<text x="208.6" y="404.2">Datum</text>
<text x="221" y="404.2">Name</text>
<text x="230.9" y="403.9">Datum</text>
<text x="564.2" y="403.8">von</text>
</g>
</svg>
